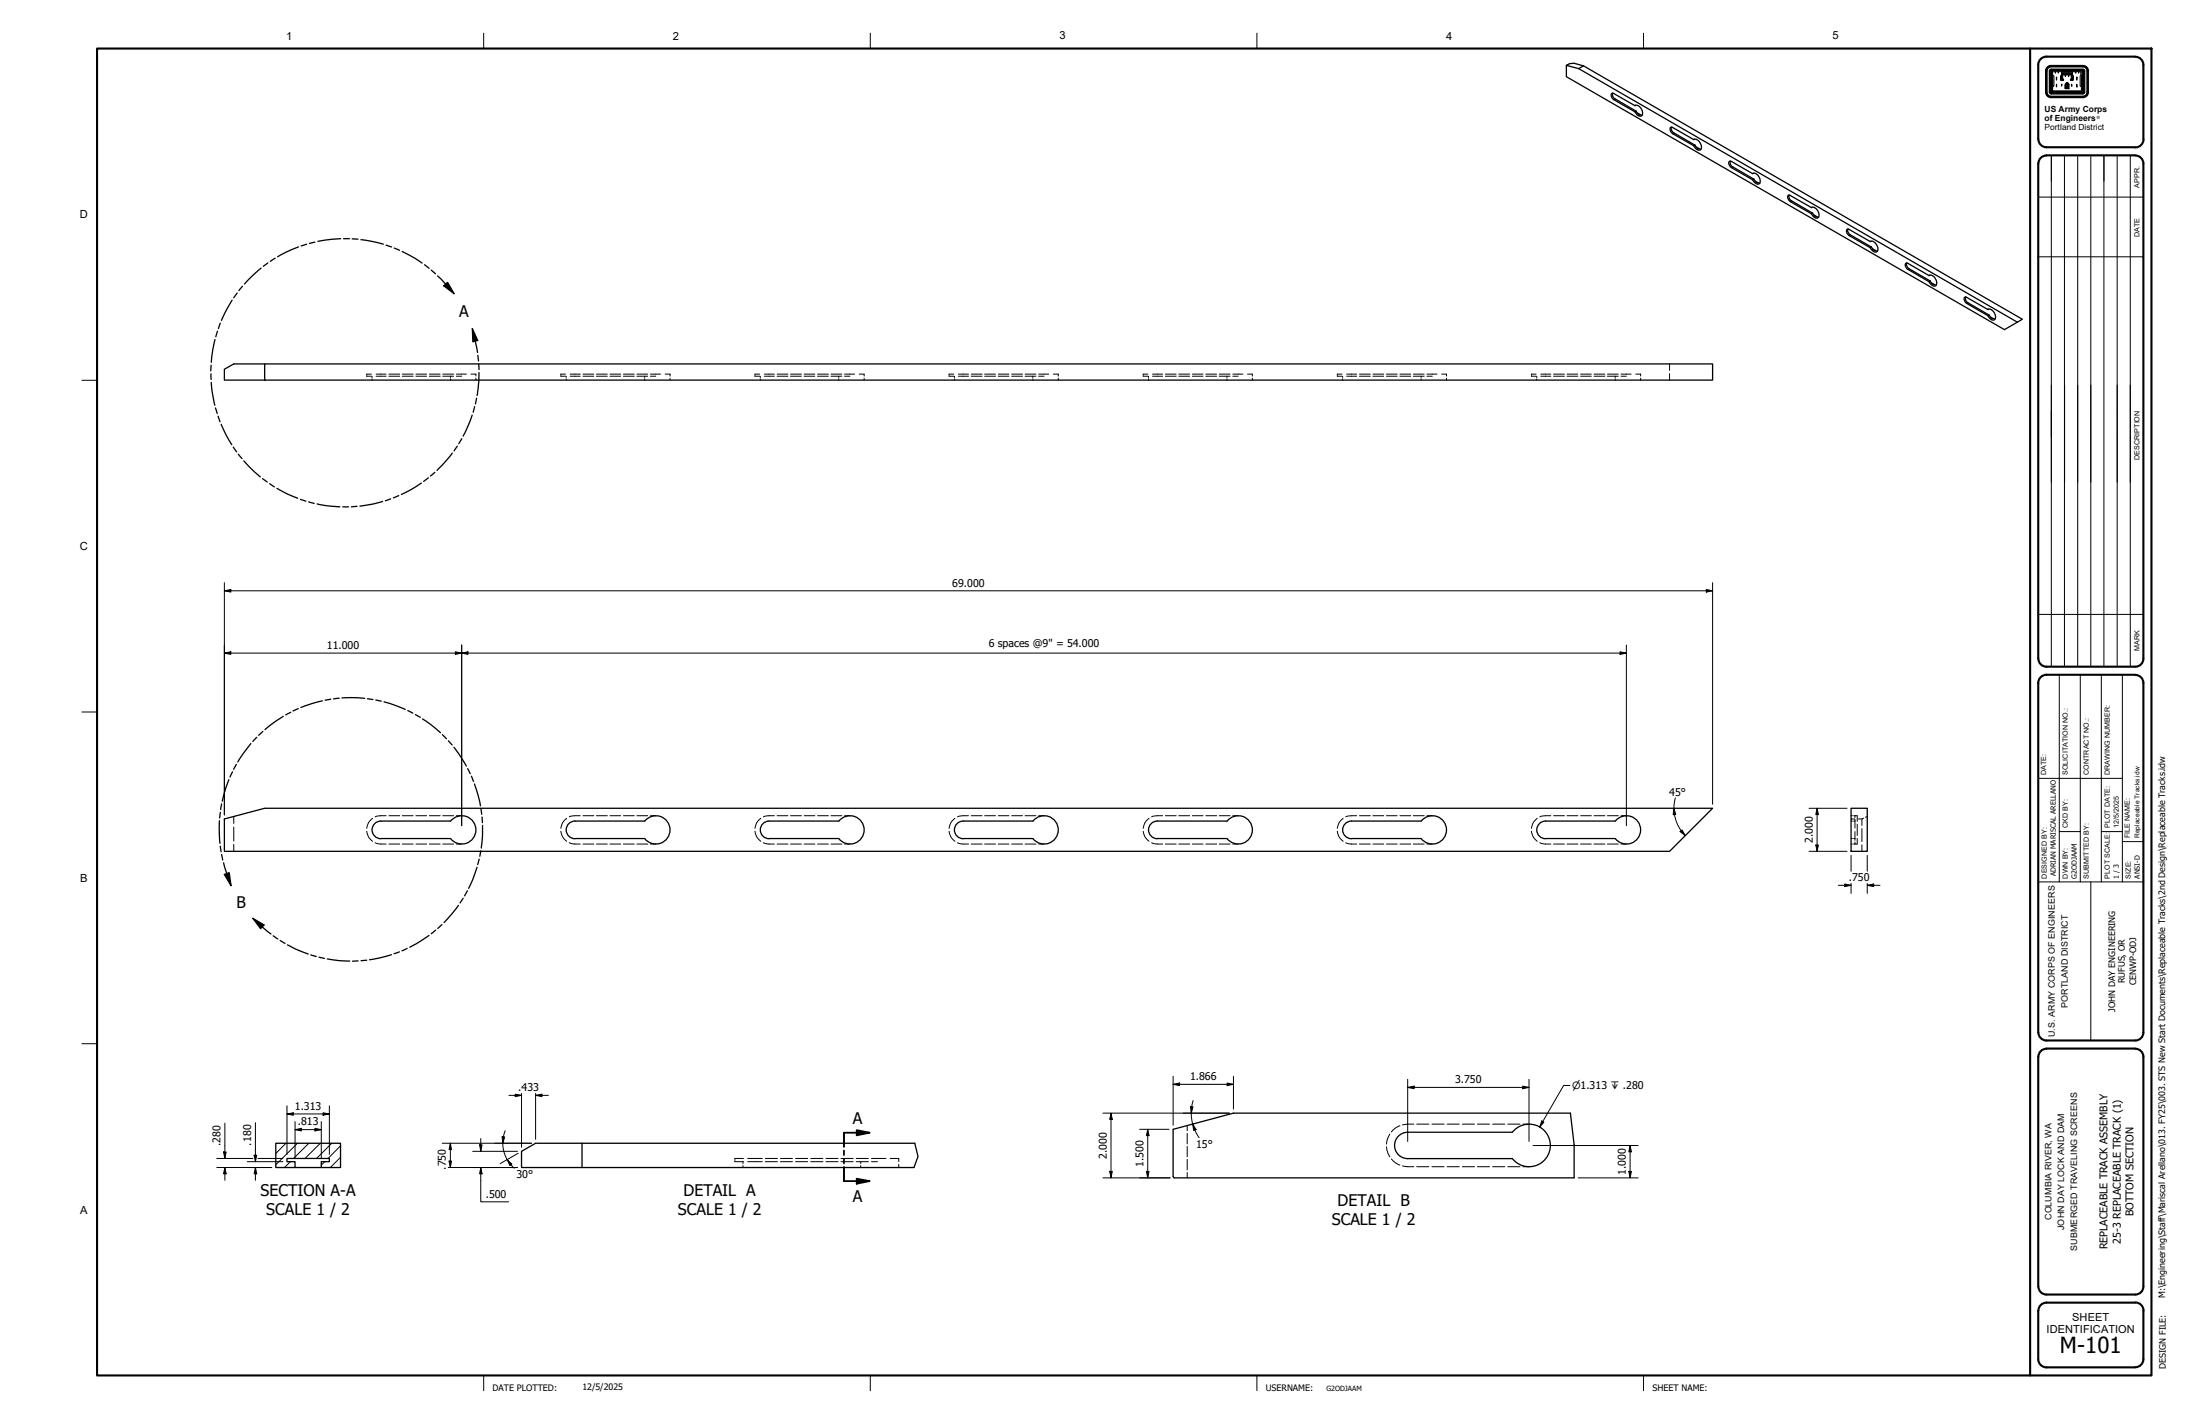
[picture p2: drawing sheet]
<svg xmlns="http://www.w3.org/2000/svg" width="864mm" height="559mm" viewBox="0 0 864 559" stroke-linecap="round" stroke-linejoin="round" font-family="sans-serif">
<!-- layer: Hatch (ANSI) -->
<path d="M112.3 448.6l-4 4M114 455.9l-2.3 2.3M116.8 448.6l-8.5 8.5M121.2 448.6l-5.9 6M125.7 448.6l-5.9 6M127.5 455.9l-1.4 1.3M130.2 448.6l-5.9 6M133.7 454.2l-4 4M133.7 449.6l-4.9 5" fill="none" stroke="#000" stroke-width=".39"/>
<!-- layer: Hidden (ANSI) -->
<g fill="none" stroke="#000" stroke-width=".39">
<path d="M144 147.4v.2h1.8M145.8 146.8h-1.8v.3M146 147.6v.5M146 148.7v.5M147.6 146.8h4M147.6 147.6h4M152.7 146.8h4.2M152.7 147.6h4.2M157.9 146.8h4.3M157.9 147.6h4.3M163.3 146.8h4.1M163.3 147.6h4.1"/>
<path d="M168.5 146.8h4.3M168.5 147.6h4.3M173.8 146.8h4.3M173.8 147.6h4.3M176.8 147.6v.5M176.8 148.7v.5M179.1 146.8h4M179.1 147.6h2.1M184.9 146.8h1.9v.8M186.8 148.4v.8M220.2 147.4v.2h1.8M222 146.8h-1.8v.3"/>
<path d="M222.2 147.6v.5M222.2 148.7v.5M223.8 146.8h4M223.8 147.6h4M228.9 146.8h4.2M228.9 147.6h4.2M234.1 146.8h4.3M234.1 147.6h4.3M239.5 146.8h4.1M239.5 147.6h4.1M244.7 146.8h4.3M244.7 147.6h4.3"/>
<path d="M250 146.8h4.3M250 147.6h4.3M253 147.6v.5M253 148.7v.5M255.3 146.8h4M255.3 147.6h2.1M261.1 146.8h1.9v.8M263 148.4v.8M296.4 147.4v.2h1.8M298.2 146.8h-1.8v.3M298.4 147.6v.5M298.4 148.7v.5"/>
<path d="M300 146.8h4M300 147.6h4M305.1 146.8h4.2M305.1 147.6h4.2M310.3 146.8h4.3M310.3 147.6h4.3M315.7 146.8h4.1M315.7 147.6h4.1M320.9 146.8h4.3M320.9 147.6h4.3M326.2 146.8h4.3M326.2 147.6h4.3"/>
<path d="M329.2 147.6v.5M329.2 148.7v.5M331.5 146.8h4M331.5 147.6h2.1M337.3 146.8h1.9v.8M339.2 148.4v.8M372.6 147.4v.2h1.8M374.4 146.8h-1.8v.3M374.6 147.6v.5M374.6 148.7v.5M376.2 146.8h4M376.2 147.6h4"/>
<path d="M381.3 146.8h4.2M381.3 147.6h4.2M386.5 146.8h4.3M386.5 147.6h4.3M391.9 146.8h4.1M391.9 147.6h4.1M397.1 146.8h4.3M397.1 147.6h4.3M402.4 146.8h4.3M402.4 147.6h4.3M405.4 147.6v.5M405.4 148.7v.5"/>
<path d="M407.7 146.8h4M407.7 147.6h2.1M413.5 146.8h1.9v.8M415.4 148.4v.8M448.8 147.4v.2h1.8M450.6 146.8h-1.8v.3M450.8 147.6v.5M450.8 148.7v.5M452.4 146.8h4M452.4 147.6h4M457.5 146.8h4.2M457.5 147.6h4.2"/>
<path d="M462.7 146.8h4.3M462.7 147.6h4.3M468.1 146.8h4.1M468.1 147.6h4.1M473.3 146.8h4.3M473.3 147.6h4.3M478.6 146.8h4.3M478.6 147.6h4.3M481.6 147.6v.5M481.6 148.7v.5M483.9 146.8h4M483.9 147.6h2.1"/>
<path d="M489.7 146.8h1.9v.8M491.6 148.4v.8M525 147.4v.2h1.8M526.8 146.8h-1.8v.3M527 147.6v.5M527 148.7v.5M528.6 146.8h4M528.6 147.6h4M533.7 146.8h4.2M533.7 147.6h4.2M538.9 146.8h4.3M538.9 147.6h4.3"/>
<path d="M544.3 146.8h4.1M544.3 147.6h4.1M549.5 146.8h4.3M549.5 147.6h4.3M554.8 146.8h4.3M554.8 147.6h4.3M557.8 147.6v.5M557.8 148.7v.5M560.1 146.8h4M560.1 147.6h2.1M565.9 146.8h1.9v.8M567.8 148.4v.8"/>
<path d="M601.2 147.4v.2h1.8M603 146.8h-1.8v.3M603.2 147.6v.5M603.2 148.7v.5M604.8 146.8h4M604.8 147.6h4M609.9 146.8h4.2M609.9 147.6h4.2M615.1 146.8h4.3M615.1 147.6h4.3M620.5 146.8h4.1M620.5 147.6h4.1"/>
<path d="M625.7 146.8h4.3M625.7 147.6h4.3M631 146.8h4.3M631 147.6h4.3M634 147.6v.5M634 148.7v.5M636.3 146.8h4M636.3 147.6h2.1M642.1 146.8h1.9v.8M644 148.4v.8M655.4 142.8v2.6M655.4 146.6v2.6"/>
<path d="M91.8 320.4v2.8M91.8 324.5v5.5M91.8 331.3v2.8M144 326.2l.7 2.2 1.5 1.7M146.2 321.1l-.5 .5a5 5 0 0 0-1.7 3.5M147.3 330.7a7.7 7.7 0 0 0 4.3 .5M151.6 320.1l-2.9 .1-1.4 .3M152.7 331.2h4.2M152.7 320.1h4.2M157.9 331.2h4.3M157.9 320.1h4.3M163.3 331.2h4.1"/>
<path d="M163.3 320.1h4.1M168.5 331.2h4.3M168.5 320.1h4.3M173.8 331.2h4.3M173.8 320.1h4.3M179.1 331.2h2.1M179.1 320.1h2.1M220.2 326.2l.7 2.2 1.5 1.7M222.4 321.1l-.5 .5a5 5 0 0 0-1.7 3.5M223.5 330.7a7.7 7.7 0 0 0 4.3 .5M227.8 320.1l-2.9 .1-1.4 .3M228.9 331.2h4.2"/>
<path d="M228.9 320.1h4.2M234.1 331.2h4.3M234.1 320.1h4.3M239.5 331.2h4.1M239.5 320.1h4.1M244.7 331.2h4.3M244.7 320.1h4.3M250 331.2h4.3M250 320.1h4.3M255.3 331.2h2.1M255.3 320.1h2.1M296.4 326.2l.7 2.2 1.5 1.7"/>
<path d="M298.6 321.1l-.5 .5a5 5 0 0 0-1.7 3.5M299.7 330.7a7.7 7.7 0 0 0 4.3 .5M304 320.1l-2.9 .1-1.4 .3M305.1 331.2h4.2M305.1 320.1h4.2M310.3 331.2h4.3M310.3 320.1h4.3M315.7 331.2h4.1M315.7 320.1h4.1M320.9 331.2h4.3M320.9 320.1h4.3M326.2 331.2h4.3"/>
<path d="M326.2 320.1h4.3M331.5 331.2h2.1M331.5 320.1h2.1M372.6 326.2l.7 2.2 1.5 1.7M374.8 321.1l-.5 .5a5 5 0 0 0-1.7 3.5M375.9 330.7a7.7 7.7 0 0 0 4.3 .5M380.2 320.1l-2.9 .1-1.4 .3M381.3 331.2h4.2M381.3 320.1h4.2M386.5 331.2h4.3M386.5 320.1h4.3M391.9 331.2h4.1"/>
<path d="M391.9 320.1h4.1M397.1 331.2h4.3M397.1 320.1h4.3M402.4 331.2h4.3M402.4 320.1h4.3M407.7 331.2h2.1M407.7 320.1h2.1M448.8 326.2l.7 2.2 1.5 1.7M451 321.1l-.5 .5a5 5 0 0 0-1.7 3.5M452.1 330.7a7.7 7.7 0 0 0 4.3 .5M456.4 320.1l-2.9 .1-1.4 .3M457.5 331.2h4.2"/>
<path d="M457.5 320.1h4.2M462.7 331.2h4.3M462.7 320.1h4.3M468.1 331.2h4.1M468.1 320.1h4.1M473.3 331.2h4.3M473.3 320.1h4.3M478.6 331.2h4.3M478.6 320.1h4.3M483.9 331.2h2.1M483.9 320.1h2.1M525 326.2l.7 2.2 1.5 1.7"/>
<path d="M527.2 321.1l-.5 .5a5 5 0 0 0-1.7 3.5M528.3 330.7a7.7 7.7 0 0 0 4.3 .5M532.6 320.1l-2.9 .1-1.4 .3M533.7 331.2h4.2M533.7 320.1h4.2M538.9 331.2h4.3M538.9 320.1h4.3M544.3 331.2h4.1M544.3 320.1h4.1M549.5 331.2h4.3M549.5 320.1h4.3M554.8 331.2h4.3"/>
<path d="M554.8 320.1h4.3M560.1 331.2h2.1M560.1 320.1h2.1M601.2 326.2l.7 2.2 1.5 1.7M603.4 321.1l-.5 .5a5 5 0 0 0-1.7 3.5M604.5 330.7a7.7 7.7 0 0 0 4.3 .5M608.8 320.1l-2.9 .1-1.4 .3M609.9 331.2h4.2M609.9 320.1h4.2M615.1 331.2h4.3M615.1 320.1h4.3M620.5 331.2h4.1"/>
<path d="M620.5 320.1h4.1M625.7 331.2h4.3M625.7 320.1h4.3M631 331.2h4.3M631 320.1h4.3M636.3 331.2h2.1M636.3 320.1h2.1M726.6 331.2h.5M726.6 320.1h.5M726.6 322.2h.5M726.6 329.1h.5M726.6 321.4h1.4"/>
<path d="M727.6 331.2h.9M727.6 320.1h.9M727.6 322.2h.6M727.6 329.1h.6M728.2 320.1v.7M728.2 321.5v3.4M728.2 326.3v3.5M728.2 330.5v.7M728.7 320.1h.3v2.2M729 329v2.2h-.3M729 323.4v4.5M729.5 321.4h1.4"/>
<path d="M730.9 325.2v5.1M730.9 331.5v2.6M731.6 321.1l-.7 .3v2.5M733 320.4l-.7 .3M288.5 455.4v.5h3.3M291.7 455.9v.7M291.7 457.4v.8M291.8 454.6h-3.3v.4M293.5 454.6h5.7M293.5 455.9h5.7M300.4 454.6h4.8M300.4 455.9h4.8"/>
<path d="M306.3 454.6h4.8M306.3 455.9h4.8M312.3 454.6h4.8M312.3 455.9h4.8M318.3 454.6h4.7M318.3 455.9h4.7M324.2 454.6h4.8M324.2 455.9h4.8M330.1 454.6h4.8M330.1 455.9h4.8M336.1 454.6h4.8M336.1 455.9h4.8"/>
<path d="M337.9 455.9v.7M337.9 457.4v.8M342.1 454.6h5.7M342.1 455.9h2.3M349.4 454.6h3.4v1.2M352.8 456.9v1.3M466 441.6v2.1M466 444.8v4.1M466 449.9v4.1M466 455v4.1M544.3 450l.5 2.6 .8 1.4M545.6 445l-.8 1.5-.5 2.4"/>
<path d="M546.2 454.8a7.4 7.4 0 0 0 3.3 2.4M549.5 441.8a7.4 7.4 0 0 0-3.3 2.4M550.5 457.5l4.5 .3M555 441.1l-4.5 .4M556.1 457.8h4.8M556.1 441.1h4.8M562.1 457.8h4.8M562.1 441.1h4.8M568.1 457.8h4.7M568.1 441.1h4.7M574 457.8h4.8M574 441.1h4.8"/>
<path d="M579.9 457.8h4.8M579.9 441.1h4.8M585.9 457.8h4.8M585.9 441.1h4.8M591.9 457.8h4.7M591.9 441.1h4.7M597.9 457.8h2.3M597.9 441.1h2.3M466 460.1v2.1"/>
</g>
<!-- layer: Visible (ANSI) -->
<g fill="none" stroke="#000" stroke-width=".51">
<path d="M614.9 25.7v4.4l171.9 99.2 7.1-4-172.3-99.5M614.9 25.7l1.3-.7 1.7-.2 3.7 1-1.9 1.1zM619.7 26.9l172.2 99.5M633 36.6l.1 1.2 .5 .7 8.6 5.1M641.8 41.5a2.72 2.72 0 0 1 3 3.2 1.22 1.22 0 0 1-1.2 .9 1.22 1.22 0 0 1-1.2-.8l-.6-.9M642 41.3l-.2 .2-8.3-4.8a.87 .87 0 0 0-1.2 .5 .87 .87 0 0 0 .5 1.1l.7 .8 8.3 4.8M642.2 43.6l1.4 1.5M642.2 43.6l-.4 .3M642.7 44.3l1.9 .9M656.1 49.8a2.07 2.07 0 0 0 .9 2.3l8.4 4.9M664.9 54.8a2.58 2.58 0 0 1 3 2.7 1.17 1.17 0 0 1-.7 1.4 1.17 1.17 0 0 1-1.5-.5l-.8-1.2M665.2 54.7l-.3 .1-8.3-4.8a.72 .72 0 0 0-1 .1 .72 .72 0 0 0 0 1l1 1.4 8.3 4.7 .5-.2"/>
<path d="M665.4 57l1.3 1.5M665.8 57.7l1.9 .8M679.2 63.2v1.1l.6 .9 8.7 5.1M688 68.1a2.53 2.53 0 0 1 2.9 2.7 1.14 1.14 0 0 1-.6 1.4 1.14 1.14 0 0 1-1.5-.5l-.8-1.2M688.3 68l-.3 .1-8.3-4.7a.88 .88 0 0 0-1.2 .4 .88 .88 0 0 0 .4 1.2l.8 .8 8.3 4.7 .5-.2M688.5 70.3l1.2 1.5M688.8 71l2 .9M702.3 76.5l.1 1.4 .6 .8 8.5 4.9M711.1 81.5a2.58 2.58 0 0 1 3 2.6 1.18 1.18 0 0 1-.7 1.5 1.18 1.18 0 0 1-1.5-.6l-.8-1.1M711.3 81.3l-.2 .2-8.3-4.8a.87 .87 0 0 0-1.2 .5 .87 .87 0 0 0 .5 1.1l.7 .8 8.3 4.8 .4-.3M711.5 83.6l1.4 1.6M712 84.3l1.9 .9"/>
<path d="M725.4 89.9a1.84 1.84 0 0 0 .9 2.2l8.3 4.9M734.2 94.8a2.58 2.58 0 0 1 3 2.6 1.18 1.18 0 0 1-.7 1.5 1.18 1.18 0 0 1-1.5-.5l-.8-1.2M734.4 94.7l-.2 .1-8.3-4.8a.72 .72 0 0 0-1 .1 .72 .72 0 0 0 0 1l1 1.4 8.3 4.7 .4-.2M734.6 97l1.4 1.4M735.1 97.7l1.9 .9M748.5 103.2l-.2 .6 .7 1.4 8.7 5.1M757.2 108.1a2.52 2.52 0 0 1 3 2.6 1.15 1.15 0 0 1-.6 1.5 1.15 1.15 0 0 1-1.5-.5l-.9-1.1M757.6 107.9l-.4 .2-8.2-4.7a.88 .88 0 0 0-1.2 .4 .88 .88 0 0 0 .4 1.2l.5 .6 8.5 5 .5-.3M757.7 110.3l1.3 1.5M758.1 111l2 .9M771.6 116.5l.1 1.4 .6 .8 8.5 4.9M780.4 121.5a2.58 2.58 0 0 1 2.9 2.6 1.18 1.18 0 0 1-.6 1.5 1.18 1.18 0 0 1-1.5-.6l-.8-1.1"/>
<path d="M780.6 121.3l-.2 .2-8.4-4.8a.78 .78 0 0 0-1 .3 .78 .78 0 0 0 .2 1l.8 1.1 8.4 4.8 .4-.3M780.8 123.6l1.3 1.5M781.2 124.3l1.9 .9M103.9 142.8h568.4v6.4h-568.4zM103.9 142.8h-12.1l-3.7 2.1v4.3h15.8M726.6 317.2h6.4v16.9h-6.4zM88.1 321.4l15.8-4.2h568.4l-16.9 16.9h-567.3zM149.5 329.1h27.3M176.8 322.2h-27.3a3.5 3.5 0 0 0-3.5 3.5 3.5 3.5 0 0 0 3.5 3.4M176.9 322.2a5.6 5.6 0 0 1 8.1-.6 5.6 5.6 0 0 1 0 8.1 5.6 5.6 0 0 1-8.1-.6M225.7 329.1h27.4a5.6 5.6 0 0 0 8.2 .6 5.6 5.6 0 0 0-.1-8.2 5.6 5.6 0 0 0-8.2 .7h-27.3a3.5 3.5 0 0 0-3.5 3.5 3.5 3.5 0 0 0 3.5 3.4M301.9 329.1h27.3"/>
<path d="M329.2 322.2h-27.3a3.5 3.5 0 0 0-3.5 3.5 3.5 3.5 0 0 0 3.5 3.4M329.3 322.2a5.6 5.6 0 0 1 8.1-.6 5.6 5.6 0 0 1 0 8.1 5.6 5.6 0 0 1-8.1-.6M378.1 329.1h27.3M405.4 322.2h-27.3a3.5 3.5 0 0 0-3.4 3.5 3.5 3.5 0 0 0 3.4 3.4M405.5 322.2a5.6 5.6 0 0 1 8.1-.6 5.6 5.6 0 0 1 0 8.1 5.6 5.6 0 0 1-8.1-.6M454.3 329.1h27.4a5.6 5.6 0 0 0 8.2 .6 5.6 5.6 0 0 0-.1-8.2 5.6 5.6 0 0 0-8.2 .7h-27.3a3.5 3.5 0 0 0-3.4 3.5 3.5 3.5 0 0 0 3.4 3.4M530.5 329.1h27.3M557.8 322.2h-27.3a3.5 3.5 0 0 0-3.4 3.5 3.5 3.5 0 0 0 3.4 3.4M557.9 322.2a5.6 5.6 0 0 1 8.1-.6 5.6 5.6 0 0 1 0 8.1 5.6 5.6 0 0 1-8.1-.6M606.7 329.1h27.4a5.6 5.6 0 0 0 8.2 .6 5.6 5.6 0 0 0-.1-8.2 5.6 5.6 0 0 0-8.2 .7h-27.3a3.5 3.5 0 0 0-3.4 3.5 3.5 3.5 0 0 0 3.4 3.4M616.5 436.8h-132.3l-23.7 6.4v18.4M108.3 448.6h25.4v9.6h-7.6v-2.3h3.2v-1.3h-16.7v1.3h3.2v2.3h-7.5z"/>
<path d="M115.8 458.2h10.3M204.7 451.8l5.5-3.2h18.3v9.6h-23.8zM228.5 448.6h130.6M228.5 458.2h130.3M593.7 444.3h-41.1a5.2 5.2 0 0 0-5.2 5.2 5.2 5.2 0 0 0 5.2 5.2h41.1a8.4 8.4 0 0 0 12.2 .9 8.4 8.4 0 0 0 0-12.2 8.4 8.4 0 0 0-12.2 .9M460.9 462.2h157"/>
</g>
<!-- layer: Visible Narrow (ANSI) -->
<g fill="none" stroke="#000" stroke-width=".39">
<path d="M634 38.8l-.5 .3M643.8 45l-.2 .1M657 52.1l-.4 .4M666.9 58.3l-.2 .2M680.1 65.5l-.4 .3M690 71.6l-.3 .2M703.3 78.8l-.5 .3M713.1 85l-.2 .2M726.3 92.1l-.4 .4M736.2 98.3l-.2 .1M749.4 105.5l-.4 .2M759.3 111.6l-.3 .2"/>
<path d="M772.5 118.8l-.5 .3M782.4 125l-.3 .1"/>
</g>
<!-- layer: Break Line (ANSI) -->
<path d="M616.5 436.8l1.4 12.5v12.9M359.1 448.6l1.3 5.2-1.6 4.4M460.5 461.6l.4 .6" fill="none" stroke="#000" stroke-width=".51"/>
<!-- layer: Detail Boundary (ANSI) -->
<g fill="none" stroke="#000" stroke-width=".51">
<path d="M117.2 96.9l-4.7 2-3.5 1.9M120.4 95.8l-2.2 .7M123.6 95l-2.1 .5M133.7 93.7l-8.9 1M134.9 93.7h2.3M138.2 93.7l2.3 .2M141.7 94l8.8 1.8M151.6 96.2l2.1 .7M154.7 97.3l2.1 .9M157.9 98.7l5 2.6 2.8 2M91.1 117.8l-4.2 7.9M93.1 115l-1.3 1.8"/>
<path d="M95.2 112.3l-1.4 1.7M102.5 105.2l-6.6 6.2M105.2 103.2l-1.8 1.3M108 101.3l-1.9 1.3M166.6 103.9l1.8 1.4M169.3 106l1.6 1.4M171.8 108.3l6.4 7M174.2 112.1l1.5-1.3 2.5 4.5zM84.4 133.2l-.9 4.2-.6 4.8M85.3 130l-.6 2.1M86.5 126.8l-.8 2.1M185.4 129l2.1 4.6-1.9 .5z"/>
<path d="M185.4 129l2.1 9.3M187.6 139.4l.2 2.3M82.8 146.7l.1 2.2M82.9 143.3l-.2 2.2M82.9 150.1l.3 3 1.1 5.9M186.3 159.6l-.6 2.2M187.1 156.3l-.5 2.2M187.9 142.8l.1 2.2M188 146.2v3.3l-.7 5.7M84.6 160.1l.7 2.1M85.6 163.3l.8 2.2M86.8 166.5l1.9 4.1 2.3 3.9"/>
<path d="M91.6 175.5l1.3 1.8M93.5 178.2l1.5 1.8M177.5 177.8l-5.9 6.8M179.5 175.1l-1.3 1.8M181.3 172.1l-1.2 2M185.4 162.9l-3.6 8.2M95.7 180.8l6.5 6.3M103.1 187.8l1.8 1.4M105.9 189.8l1.8 1.3M108.7 191.6l4.3 2.3 3.8 1.6M117.9 196l2.2 .7M121.2 197l2.1 .5"/>
<path d="M124.5 197.7l3.5 .7 5.4 .5M134.6 198.9h2.2M140.1 198.7l-2.2 .2M150.2 196.8l-3.8 1-5.1 .8M153.4 195.8l-2.1 .7M156.5 194.5l-2.1 .9M165.4 189.5l-4.3 2.8-3.6 1.8M168.1 187.5l-1.8 1.4M170.7 185.4l-1.7 1.4M114.1 279.5l-2 1M117.1 278.1l-2 .9M126.6 275l-8.5 2.6"/>
<path d="M129.9 274.4l-2.3 .4M133.2 274l-2.3 .3M134.2 273.9l3.6-.2 5.3 .4M144.2 274.2l2.2 .3M147.5 274.7l2.2 .4M150.7 275.4l8.4 3M160.1 278.8l2 1M92.8 300l-1.1 1.9M98.5 291.8l-5.2 7.2M100.8 289.4l-1.5 1.6M103.2 287l-1.7 1.5M111.2 281.1l-2.8 1.8-4.4 3.4"/>
<path d="M163.1 280.4l1.9 1.1M165.9 282.1l3.4 2.4 3.6 3M173.7 288.3l1.6 1.6M176 290.7l1.5 1.7M178.2 293.2l4.9 7.4M86.5 318.8l-.3 2.2M87 315.5l-.4 2.2M89.9 305.9l-1.4 3.7-1.3 4.8M91.2 302.9l-.9 2M183.6 301.6l1 2M185 304.6l.9 2M186.2 307.7l1.5 4.5 .9 4"/>
<path d="M188.8 317.3l.3 2.2M86.2 322.1l.2 8.9M86.5 332l.3 2.3M87 335.3l.4 2.2M87.8 338.6l2.9 8.9M188.1 337.1l-.6 2.2M188.7 333.9l-.4 2.1M189.2 320.6l.2 2.2M189.4 323.9v3.8l-.5 5.1M88.1 343.2l1.9-.7 .7 5zM180 355.3l-5.7 6.7M181.8 352.5l-1.2 1.8"/>
<path d="M183.5 349.6l-1.1 1.9M187.3 340.4l-1.8 5-1.5 3.2M99.3 360.4l4.3 2.6-1.3 1.4zM99.3 360.4l7.1 6.1M107.3 367.2l1.7 1.3M110 369.1l1.9 1.1M112.8 370.8l3.1 1.6 5.1 2M122 374.7l2.1 .6M125.2 375.6l2.2 .5M128.5 376.3l4.9 .7 3.9 .1M140.6 377.1l-2.2 .1M144 376.8l-2.3 .2"/>
<path d="M153.7 374.6l-8.7 2M156.8 373.5l-2.1 .8M159.8 372.2l-2 .9M168.4 367.1l-7.6 4.6M171 365l-1.7 1.4M173.5 362.8l-1.7 1.5"/>
</g>
<g fill="#000">
<path d="M174.2 112.1l1.5-1.3 2.5 4.5z" fill-rule="evenodd"/>
<path d="M185.4 129l2.1 4.6-1.9 .5z" fill-rule="evenodd"/>
<path d="M88.1 343.2l1.9-.7 .7 5z" fill-rule="evenodd"/>
<path d="M99.3 360.4l4.3 2.6-1.3 1.4z" fill-rule="evenodd"/>
</g>
<!-- layer: Section Line (ANSI) -->
<path d="M331.3 451.5v1.8M331.3 454.8v1.8M331.3 458v5.5h10M336.3 443.5l5 1-5 1zM341.3 444.5h-10v5.5M336.3 462.5l5 1-5 1z" fill="none" stroke="#000" stroke-width=".7"/>
<g fill="#000">
<path d="M336.3 443.5l5 1-5 1z" fill-rule="evenodd"/>
<path d="M336.3 462.5l5 1-5 1z" fill-rule="evenodd"/>
</g>
<!-- layer: Castle -->
<g fill="none" stroke="#000" stroke-width=".39">
<path d="M803 36.2l.6 1.5 1.5 .7M803 27.8v8.4M803.1 27.8v8.4M803.1 36.2l.6 1.4 1.4 .6M803.3 27.8v8.9l.9 1.1 .9 .2M803.4 27.8l.1 8.8 .8 1.1 .8 .2M803.6 27.8v8.4l.3 .9 1.2 .6M804.4 27.8v8.4l.2 .5 .5 .2M804.5 27.8v8.4l.6 .6M804.7 27.8v8.4l.4 .4M804.9 27.8v8.4l.2 .2M805.1 27.8v8.5"/>
<path d="M805.1 27.7v.1M805.1 27.6l-.2 .2M805.1 27.4l-.4 .4M805.1 27.2l-.6 .6M805.1 27.1l-.5 .2-.2 .5M805.1 26.3l-.9 .3-.6 1.2M805.1 26.1l-1.2 .5-.5 1.2M805.1 26l-1.3 .5-.5 1.3M805.1 25.8l-1.4 .6-.6 1.4M805.1 25.7l-1.5 .6-.6 1.5M805.2 27.7l12.6 .1M805.2 27.6h12.5l.2 .2"/>
<path d="M805.2 27.4h12.5l.4 .4M805.2 27.2h12.5l.6 .6M805.2 27.1h12.5l.5 .2 .2 .5M805.2 26.3h12.5l1.2 .6 .3 .9M805.2 26.1h12.5l1.2 .5 .5 1.2M805.2 26h12.5l1.3 .5 .5 1.3M805.2 25.8l13 .1 1.2 .9 .3 1M805.2 25.7h13l1.3 1 .3 1.1M805.2 38.2h12.4M805.3 27.8v8.3h12.2v-8.3M805.4 27.8v8.1h11.9v-8.1M805.5 27.7h3.7l-.3 3.6h.9l-.3-.6v-1.6h3.7l-.2 2.2h.8l-.2-3.5h3.7v1.5l-.3 .5v4l.4 .3v1.7h-11.8l.2-6-.3-.5z"/>
<path d="M805.6 29.7v4.2M805.8 28.1h1v.6l.1-.6h1v.6l.1-.6h1.2l-.3 3.5h1.2v-.5l-.4-.2v-1.5h1v.6l.1-.6h1.2v.6l.1-.6h1v1.5l-.4 .7h1.1l-.2-3.5h1.1v.6l.2-.6h1v.6l.1-.6h.8l-.3 5.7 .6 .2v1.7h-11.3v-1.6l.5-.4v-3.9l-.5-.4zM805.8 29.8v4M807.2 33.1l.1 1zM807.2 30.3l.1 1.1zM809.2 29.8v1.3h.3l-.3-.2M809.2 33.1l.2 .7zM809.5 28.1h3.8M809.5 29h3.8M809.5 28.8h3.8M809.5 28.7h3.8M809.5 28.6h3.8"/>
<path d="M809.5 28.3h3.8M809.5 28h3.8M810.6 33.3h1.6v1.5h-1.6zM810.6 33.3a.81 .81 0 0 1 .9-.9 .81 .81 0 0 1 .7 1M810.8 33.3v1.5M811 33.3v1.5M811.1 34.8l.1-1.5 .2-.4 .3 1.9M811.4 32.8l.4 .6v1.4M811.4 32.5l-.6 .8M811.4 32.6l.6 .5v1.7M811.4 32.7l-.4 .6M811.5 33.4l-.1 1.4"/>
<path d="M813.1 33.1l.2 .7zM813.6 29.8v1.3h-.4l.4-.2M815.1 30.3l.2 1.1zM815.1 33.1l.2 1zM817.1 29.8v4M817.2 29.7v4.2M817.8 27.8v8.5h-12.6M817.9 27.8v8.4M817.9 36.2l-.2 .2h-12.5M818.1 27.8l-.2 8.7-12.7 .1M818.2 27.8v8.4M818.3 36.2l-.6 .6h-12.5"/>
<path d="M818.4 27.8v8.4l-.2 .5-.5 .2h-12.5M819.2 27.8v8.4l-.6 1.2-.9 .3h-12.5M819.3 27.8v8.4M819.4 36.2l-.5 1.2-1.2 .5h-12.5M819.5 27.8v8.4l-.2 .9-.7 .7-.9 .2h-12.5M819.7 27.8l-.1 8.9-.9 1.2-1 .3M819.8 27.8v8.4l-.3 1.1-.7 .8-1.1 .3h-12.5"/>
</g>
<!-- layer: 0 -->
<path d="M38.1 19h806.4v520.8h-806.4zM796.9 19v520.8" fill="none" stroke="#000" stroke-width=".83"/>
<!-- layer: G-ANNO-TTLB -->
<g fill="none" stroke="#000" stroke-width=".39">
<path d="M189.9 13v6M341.6 13v6M493.4 13v6M645.2 13v6M805.2 61v10.1M825.9 61v10.1M32.1 149.2h6M805.2 151.1v20.3M810.5 151.1v38.1M815.6 151.1v38.1M820.7 151.1v38.1M831.1 151.1v38.1"/>
<path d="M836.2 151.1v38.1M805.2 161.3v27.9M32.1 279.4h6M808.4 264.8v81.3M816.6 264.8v81.3M824.9 264.8v81.3M833.1 264.8v81.3M808.4 326.3h8.2M824.9 326.3h8.2M833.1 330.3h8.3M799.9 346.1h41.7M820.7 346.1v62.2"/>
<path d="M32.1 409.6h6M189.9 539.8v5.9M341.6 539.8v5.9M493.4 539.8v5.9M645.2 539.8v5.9"/>
</g>
<g fill="none" stroke="#000" stroke-width=".83">
<path d="M803.3 22.2h34.9M803.3 22.2a3.2 3.2 0 0 0-3.2 3.2v29.2M838.2 22.3a3.1 3.1 0 0 1 3.2 3.1v29.2M800.2 54.6a3.1 3.1 0 0 0 3.1 3.2M841.4 54.6a3.2 3.2 0 0 1-3.2 3.2h-34.9M800.1 64.1v194.3M803.3 61h34.9M803.3 61a3.1 3.1 0 0 0-3.1 3.2M838.2 61a3.1 3.1 0 0 1 3.2 3.2v194.2a3.1 3.1 0 0 1-3.2 3.2h-34.9M800.2 258.5a3.1 3.1 0 0 0 3.1 3.1M803.3 264.8h34.9M803.3 264.8a3.2 3.2 0 0 0-3.2 3.2v137.1"/>
<path d="M838.2 264.9a3.1 3.1 0 0 1 3.2 3.1v137.1M800.1 414.7v90.1M800.2 405.2a3.1 3.1 0 0 0 3.1 3.1M803.3 411.5h34.9M803.3 411.5a3.1 3.1 0 0 0-3.1 3.2M838.2 411.5a3.1 3.1 0 0 1 3.2 3.2M841.4 405.2a3.1 3.1 0 0 1-3.2 3.1h-34.9M841.4 414.7v90.2a3.1 3.1 0 0 1-3.2 3.1h-34.9M800.1 514.3v19.1a3.2 3.2 0 0 0 3.2 3.2M800.2 504.9a3.1 3.1 0 0 0 3.1 3.1M803.3 511.2h34.9M803.3 511.2a3.1 3.1 0 0 0-3.1 3.1"/>
<path d="M838.2 511.1a3.1 3.1 0 0 1 3.2 3.2v19.1a3.1 3.1 0 0 1-3.2 3.1M803.3 536.6h34.9"/>
</g>
<!-- layer: G-ANNO-TTBL -->
<path d="M800.1 77.3h41.3M805.2 61v200.6M810.4 61v200.6M815.6 61v200.6M820.7 61v200.6M825.9 61v200.6M831.1 61v200.6M836.2 61v200.6M799.9 100.8h41.3M799.9 241.1h41.3M800.1 305.4h33" fill="none" stroke="#000" stroke-width=".39"/>
<!-- layer: Dimension (ANSI) -->
<g fill="none" stroke="#000" stroke-width=".39">
<path d="M88.1 231.8l2.5-.5v1zM88.1 231.8h584.2M88.1 228.7v91.1M669.8 231.3l2.5 .5-2.5 .5zM672.3 228.7v86.9M88.1 256.3l2.5-.5v1zM88.1 256.3h550.3M178.8 255.8l2.4 .5-2.4 .5zM181.2 256.3l2.5-.5v1zM181.2 253.1v70.9M636 255.8l2.4 .5-2.4 .5zM638.4 253.1v70.9"/>
<path d="M657.1 317.2l.7 2.4-1 .1zM657.6 313.1l-.5 2.9a15.2 15.2 0 0 0 1.5 7.8l1.3 2.2M710.1 317.2h14.9M713.3 317.2l.5 2.5h-1zM713.3 317.2v16.9M659.5 326.3l.8-.6 1.2 2.2zM659.9 326l1.6 1.9M710.1 334.1h14.9M712.8 331.6h1l-.5 2.5zM726.6 335.7v6.2M733 335.7v6.2M721.6 347.4h5"/>
<path d="M724.2 346.9l2.4 .5-2.4 .5zM726.6 346.6v4M733 347.4l2.5-.5v1zM733 347.4h5M733 346.6v4M112.6 437.1l2.5-.4v.9zM112.6 437.1h16.7M112.6 434v19M126.8 436.7l2.5 .4-2.5 .5zM129.3 434v19M199.8 429.8h4.9M202.2 429.4l2.5 .4-2.5 .5z"/>
<path d="M204.7 429.1v21.1M210.2 429.8l2.5-.4v.9zM210.2 429.8h5.1M210.2 429.1v17.9M432.9 436.8h49.7M436.1 436.8l.5 2.5h-1zM436.1 436.8v25.4M460.5 425.5l2.5-.5v1zM460.5 425.5h23.7M460.5 422.3v19.3M467.4 434.3h.9l-.7 2.5zM468.4 431.8l-.8 5 .6 4.3"/>
<path d="M481.7 425l2.5 .5-2.5 .5zM484.2 422.3v12.9M552.6 426.7l2.5-.5v1zM552.6 426.7h47.6M552.6 423.5v24.4M597.7 426.2l2.5 .5-2.5 .5zM600.2 423.5v24.4M85.1 458.2h21.6M85.1 454.6h14.2M87.8 452.1h1l-.5 2.5zM88.3 458.2l.5 2.4h-1zM88.3 440.8v13.8"/>
<path d="M88.3 458.2v5M97.1 455.9h14M99.8 453.3h1l-.5 2.6zM100.3 458.2l.5 2.4h-1zM100.3 440.6v15.3M100.3 458.2v5M101.3 454.6h9.8M115.8 443.3l2.5-.5v1zM115.8 443.3h10.3M115.8 440.1v14.2M123.6 442.8l2.5 .5-2.5 .5zM126.1 440.1v14.2"/>
<path d="M173.6 448.6h35.1M176 458.2h27.1M176.3 455.6h.9l-.4 2.6zM176.8 448.6l.4 2.5h-.9zM176.8 448.6v9.6M185.5 451.8h17.6M188.3 449.3h.9l-.5 2.5zM188.7 458.2l.5 2.4h-.9zM188.7 458.2v13.4h10.9M188.7 446.8v5M197.1 446.1l1 .1-.7 2.4zM198.3 443.7l-.6 1.9a12.9 12.9 0 0 0 1 8.7l1.8 2.8"/>
<path d="M199.1 455l1.8 1.8-.7 .6zM200.5 457.1l1.4 1.3M203.4 452.6l-7.1 4M435.6 459.7h1l-.5 2.5zM447.4 443.2h11.5M450 459.7h1l-.5 2.5zM450.5 443.2l.5 2.4h-1zM450.5 443.2v19M468.2 441.1l1.3 2.2-.9 .3zM468.2 441.1l.8 2.3M469 443.4l1.7 3M601.8 449.5h41.3"/>
<path d="M639.4 459.7h1l-.5 2.5zM639.9 449.5l.5 2.5h-1zM639.9 449.5v12.7M432.9 462.2h26.4M619.5 462.2h23.6"/>
</g>
<g fill="#000">
<path d="M88.1 231.8l2.5-.5v1z" fill-rule="evenodd"/>
<path d="M669.8 231.3l2.5 .5-2.5 .5z" fill-rule="evenodd"/>
<path d="M88.1 256.3l2.5-.5v1z" fill-rule="evenodd"/>
<path d="M178.8 255.8l2.4 .5-2.4 .5z" fill-rule="evenodd"/>
<path d="M181.2 256.3l2.5-.5v1z" fill-rule="evenodd"/>
<path d="M636 255.8l2.4 .5-2.4 .5z" fill-rule="evenodd"/>
<path d="M657.1 317.2l.7 2.4-1 .1z" fill-rule="evenodd"/>
<path d="M713.3 317.2l.5 2.5h-1z" fill-rule="evenodd"/>
<path d="M659.5 326.3l.8-.6 1.2 2.2z" fill-rule="evenodd"/>
<path d="M712.8 331.6h1l-.5 2.5z" fill-rule="evenodd"/>
<path d="M724.2 346.9l2.4 .5-2.4 .5z" fill-rule="evenodd"/>
<path d="M733 347.4l2.5-.5v1z" fill-rule="evenodd"/>
<path d="M112.6 437.1l2.5-.4v.9z" fill-rule="evenodd"/>
<path d="M126.8 436.7l2.5 .4-2.5 .5z" fill-rule="evenodd"/>
<path d="M202.2 429.4l2.5 .4-2.5 .5z" fill-rule="evenodd"/>
<path d="M210.2 429.8l2.5-.4v.9z" fill-rule="evenodd"/>
<path d="M436.1 436.8l.5 2.5h-1z" fill-rule="evenodd"/>
<path d="M460.5 425.5l2.5-.5v1z" fill-rule="evenodd"/>
<path d="M467.4 434.3h.9l-.7 2.5z" fill-rule="evenodd"/>
<path d="M481.7 425l2.5 .5-2.5 .5z" fill-rule="evenodd"/>
<path d="M552.6 426.7l2.5-.5v1z" fill-rule="evenodd"/>
<path d="M597.7 426.2l2.5 .5-2.5 .5z" fill-rule="evenodd"/>
<path d="M87.8 452.1h1l-.5 2.5z" fill-rule="evenodd"/>
<path d="M99.8 453.3h1l-.5 2.6z" fill-rule="evenodd"/>
<path d="M115.8 443.3l2.5-.5v1z" fill-rule="evenodd"/>
<path d="M123.6 442.8l2.5 .5-2.5 .5z" fill-rule="evenodd"/>
<path d="M176.3 455.6h.9l-.4 2.6z" fill-rule="evenodd"/>
<path d="M176.8 448.6l.4 2.5h-.9z" fill-rule="evenodd"/>
<path d="M188.3 449.3h.9l-.5 2.5z" fill-rule="evenodd"/>
<path d="M197.1 446.1l1 .1-.7 2.4z" fill-rule="evenodd"/>
<path d="M199.1 455l1.8 1.8-.7 .6z" fill-rule="evenodd"/>
<path d="M435.6 459.7h1l-.5 2.5z" fill-rule="evenodd"/>
<path d="M450 459.7h1l-.5 2.5z" fill-rule="evenodd"/>
<path d="M450.5 443.2l.5 2.4h-1z" fill-rule="evenodd"/>
<path d="M468.2 441.1l1.3 2.2-.9 .3z" fill-rule="evenodd"/>
<path d="M639.4 459.7h1l-.5 2.5z" fill-rule="evenodd"/>
<path d="M639.9 449.5l.5 2.5h-1z" fill-rule="evenodd"/>
<path d="M88.3 458.2l.5 2.4h-1z" fill-rule="evenodd"/>
<path d="M100.3 458.2l.5 2.4h-1z" fill-rule="evenodd"/>
<path d="M188.7 458.2l.5 2.4h-.9z" fill-rule="evenodd"/>
</g>
<!-- layer: Symbol (ANSI) -->
<path d="M605.2 439.9l.8 .5-1.6 1.9zM616.3 426h-2.5l-9.4 16.3" fill="none" stroke="#000" stroke-width=".39"/>
<path d="M605.2 439.9l.8 .5-1.6 1.9z" fill-rule="evenodd" fill="#000"/>
<text font-size="8.7" x="808.6" y="531.1">M-101</text>
<g font-size="6.3">
<text x="180.2" y="124.3">A</text>
<text x="92.8" y="356.4">B</text>
<text x="334.8" y="441">A</text>
<text x="102.3" y="469.3">SECTION A-A</text>
<text x="268.3" y="469.2">DETAIL A</text>
<text x="334.8" y="471.6">A</text>
<text x="525.1" y="473.3">DETAIL B</text>
<text x="104.5" y="476.8">SCALE 1 / 2</text>
<text x="266.1" y="476.8">SCALE 1 / 2</text>
<text x="522.8" y="480.8">SCALE 1 / 2</text>
</g>
<g font-size="4.4">
<text x="112.3" y="15.6">1</text>
<text x="264.1" y="15.6">2</text>
<text x="415.9" y="15.5">3</text>
<text x="567.6" y="15.6">4</text>
<text x="719.4" y="15.5">5</text>
<text x="31.4" y="85.7">D</text>
<text x="31.4" y="215.9">C</text>
<text x="31.5" y="346.1">B</text>
<text x="31.5" y="476.2">A</text>
</g>
<g font-size="4.3">
<text x="813.4" y="518.3">SHEET</text>
<text x="803.4" y="523">IDENTIFICATION</text>
</g>
<g font-size="4.2">
<text x="373.8" y="230.2">69.000</text>
<text x="128.3" y="254.6">11.000</text>
<text x="388.1" y="253.9">6 spaces @9&quot; = 54.000</text>
<text x="655.3" y="312.3">45°</text>
<text x="711.6" y="330.8" transform="rotate(-90 711.6 330.8)">2.000</text>
<text x="725.7" y="345.8">.750</text>
<text x="467.2" y="423.9">1.866</text>
<text x="571.2" y="425.1">3.750</text>
<text x="203.5" y="428.2">.433</text>
<text x="115.8" y="435.5">1.313</text>
<text x="116.9" y="441.6">.813</text>
<text x="86.6" y="449.7" transform="rotate(-90 86.6 449.7)">.280</text>
<text x="98.6" y="449.5" transform="rotate(-90 98.6 449.5)">.180</text>
<text x="434.5" y="454.7" transform="rotate(-90 434.5 454.7)">2.000</text>
<text x="469.5" y="450.3">15°</text>
<text x="175.1" y="459" transform="rotate(-90 175.1 459)">.750</text>
<text x="448.9" y="457.9" transform="rotate(-90 448.9 457.9)">1.500</text>
<text x="638.2" y="461.1" transform="rotate(-90 638.2 461.1)">1.000</text>
<text x="202.7" y="462.3">30°</text>
<text x="190.7" y="470">.500</text>
<text x="837.5" y="477.1" transform="rotate(-90 837.5 477.1)">BOTTOM SECTION</text>
<text x="827.3" y="490.3" transform="rotate(-90 827.3 490.3)">REPLACEABLE TRACK ASSEMBLY</text>
<text x="832.5" y="488" transform="rotate(-90 832.5 488)">25-3 REPLACEABLE TRACK (1)</text>
</g>
<text font-size="3.9" x="617.1" y="427.5">⌀1.313 ↧ .280</text>
<g font-size="3.5">
<text x="834.1" y="385.8" transform="rotate(-90 834.1 385.8)">RUFUS, OR</text>
<text x="838.5" y="386.7" transform="rotate(-90 838.5 386.7)">CENWP-ODJ</text>
<text x="811.7" y="395.5" transform="rotate(-90 811.7 395.5)">PORTLAND DISTRICT</text>
<text x="830.3" y="397" transform="rotate(-90 830.3 397)">JOHN DAY ENGINEERING</text>
<text x="806.6" y="407" transform="rotate(-90 806.6 407)">U.S. ARMY CORPS OF ENGINEERS</text>
<text x="805.2" y="478.8" transform="rotate(-90 805.2 478.8)">COLUMBIA RIVER, WA</text>
<text x="810.3" y="482.7" transform="rotate(-90 810.3 482.7)">JOHN DAY LOCK AND DAM</text>
<text x="815.4" y="490.8" transform="rotate(-90 815.4 490.8)">SUBMERGED TRAVELING SCREENS</text>
<text x="849.9" y="509.5" transform="rotate(-90 849.9 509.5)">M:\Engineering\Staff\Mariscal Arellano\013. FY25\003. STS New Start Documents\Replaceable Tracks\2nd Design\Replaceable Tracks.idw</text>
<text x="850.2" y="537.2" transform="rotate(-90 850.2 537.2)">DESIGN FILE:</text>
<text x="193.4" y="545.8">DATE PLOTTED:</text>
<text x="228.6" y="545.6">12/5/2025</text>
<text x="496.9" y="545.8">USERNAME:</text>
<text x="648.7" y="546">SHEET NAME:</text>
</g>
<g font-size="3.3">
<text x="802.6" y="44">US Army Corps</text>
<text x="802.6" y="47.6">of Engineers</text>
<text x="802.6" y="51.1">Portland District</text>
</g>
<g font-size="2.8">
<text x="839.8" y="73.7" transform="rotate(-90 839.8 73.7)">APPR.</text>
<text x="839.8" y="93" transform="rotate(-90 839.8 93)">DATE</text>
<text x="839.8" y="180.5" transform="rotate(-90 839.8 180.5)">DESCRIPTION</text>
<text x="839.8" y="255.3" transform="rotate(-90 839.8 255.3)">MARK</text>
<text x="803.2" y="304.2" transform="rotate(-90 803.2 304.2)">DATE:</text>
<text x="811.7" y="304.2" transform="rotate(-90 811.7 304.2)">SOLICITATION NO.:</text>
<text x="820" y="304.2" transform="rotate(-90 820 304.2)">CONTRACT NO.:</text>
<text x="828.2" y="304.2" transform="rotate(-90 828.2 304.2)">DRAWING NUMBER:</text>
<text x="811.7" y="325" transform="rotate(-90 811.7 325)">CKD BY:</text>
<text x="828.2" y="325" transform="rotate(-90 828.2 325)">PLOT DATE:</text>
<text x="831.7" y="325" transform="rotate(-90 831.7 325)">12/5/2025</text>
<text x="836.1" y="329" transform="rotate(-90 836.1 329)">FILE NAME:</text>
<text x="803.5" y="344.8" transform="rotate(-90 803.5 344.8)">DESIGNED BY:</text>
<text x="807" y="343.9" transform="rotate(-90 807 343.9)">ADRIAN MARISCAL ARELLANO</text>
<text x="811.7" y="344.8" transform="rotate(-90 811.7 344.8)">DWN BY:</text>
<text x="815.2" y="344.8" transform="rotate(-90 815.2 344.8)">G2ODJAAM</text>
<text x="820" y="344.8" transform="rotate(-90 820 344.8)">SUBMITTED BY:</text>
<text x="828.2" y="344.8" transform="rotate(-90 828.2 344.8)">PLOT SCALE:</text>
<text x="831.7" y="344.8" transform="rotate(-90 831.7 344.8)">1 / 3</text>
<text x="836.5" y="344.8" transform="rotate(-90 836.5 344.8)">SIZE:</text>
<text x="840" y="344.8" transform="rotate(-90 840 344.8)">ANSI-D</text>
<text x="520.7" y="545.8">G2ODJAAM</text>
</g>
<text font-size="2.6" x="839.8" y="329" transform="rotate(-90 839.8 329)">Replaceable Tracks.idw</text>
<text font-size="1.7" x="823.2" y="46.5">®</text>
</svg>
